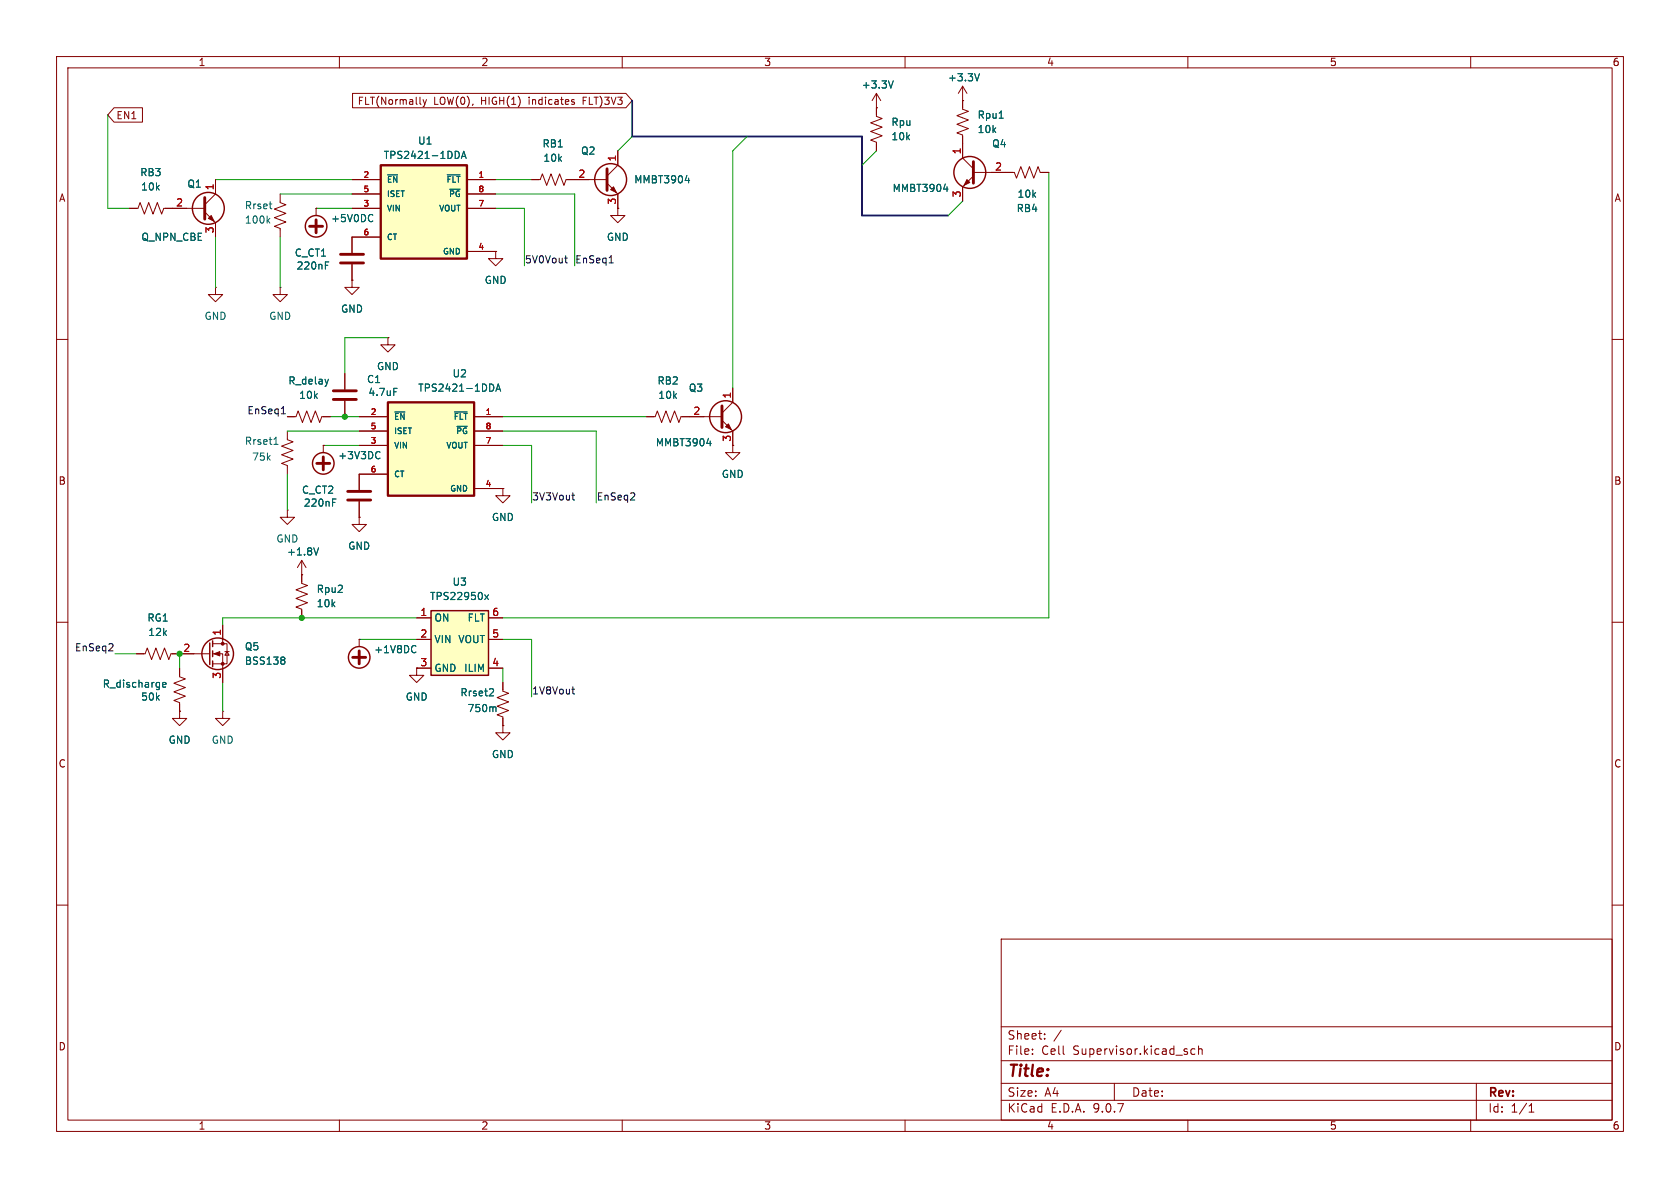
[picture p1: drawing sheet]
<svg xmlns="http://www.w3.org/2000/svg" width="297mm" height="210mm" viewBox="0 0 297 210" stroke-linecap="round" stroke-linejoin="round" font-family="sans-serif">
<g fill="none" stroke="#840000" stroke-width=".18">
<path d="M10 10h277v190h-277zM12 12h273v186h-273zM60 10v2M110 10v2M160 10v2M210 10v2M260 10v2M94 31.8h1.5l.4-1.1 .7 2.1 .8-2.1 .8 2.1 .7-2.1 .8 2.1 .4-1h1.5M10 60h2M285 60h2M10 110h2M285 110h2"/>
<path d="M88.9 120.7v1.5l1 .4-2 .7 2 .8-2 .7 2 .8-2 .8 1 .3v1.6M10 160h2M177 166h108v32h-108zM285 160h2M60 198v2M110 198v2M160 198v2M177 194.5h108M177 191.5h108M177 187.5h108M177 181.5h108M182.5 186.3v.1"/>
<path d="M182.5 185.5v.1M184.7 183.6v.1M184.7 182.8v.1M187.6 182.1l-1.3 2M197 191.5v3M210 198v2M211.2 185.5l-.4-.1-.3 .3v.4l.2 .2h.5M211.9 185.5l.2-.1 .4 .1v.9M211.9 184.9v1.5M260 198v2M261 191.5v6.5M270.3 196.6h.9"/>
<path d="M270.3 195.5l.4-.4v1.5"/>
</g>
<path d="M87 121.7l.3 .3-.1 .3-.7 .7h.8M87.3 125l.4 .1v.7" fill="none" stroke="#006464" stroke-width=".18"/>
<path d="M67.3 29.2h15.2v16.5h-15.2z" fill="#ffffc2"/>
<path d="M67.3 29.2h15.2v16.5h-15.2z" fill="none" stroke="#840000" stroke-width=".41"/>
<g fill="none" stroke="#840000" stroke-width=".18">
<path d="M62.2 31.8h5.1M62.2 34.3h5.1M62.2 36.8h5.1M82.5 31.8h5.1M82.5 34.3h5.1M82.5 36.8h5.1M62.2 41.9h5.1M82.5 44.5h5.1M87.6 44.5v1.2h1.3l-1.3 1.3-1.2-1.3h1.2M87.6 44.5h.1M50.8 76.2v1.5l1 .4-2 .8 2 .7-2 .8 2 .8-2 .7 1 .4v1.5M50.8 90.2v1.2h1.3l-1.3 1.3-1.3-1.3h1.3"/>
<path d="M50.8 90.2h.1M63.5 91.4v1.3h1.3l-1.3 1.3-1.3-1.3h1.3M63.5 91.4h.1M31.7 115.6h5.4M37.6 113.8h2.5v3.5h-2.5M37.6 115.6h1.8v5.1M39.4 110.5v3.3M39.8 115.2h.7M40.1 115.2l.4 .6h-.7zM63.5 113h.1M63.5 113v1.3M73.7 118.1v1.3h1.2l-1.2 1.3-1.3-1.3h1.3"/>
<path d="M73.7 118.1h.1M31.7 125.7v1.3h1.3l-1.3 1.3-1.2-1.3h1.2M31.7 125.7h.1M39.4 125.7v1.3h1.2l-1.2 1.3-1.3-1.3h1.3M39.4 125.7h.1M88.9 128.3v1.2h1.3l-1.3 1.3-1.3-1.3h1.3M88.9 128.3h.1"/>
</g>
<path d="M68.5 30.9h1.8M79.1 30.9h2.2M79.5 33.5h1.8M81 26.8l.2 .5-.2 .7M81.6 28l.4-1.3 .4 1.3M81.7 27.6h.6M48.4 78.6h.8M48.6 77.6l.2-.3v1.3M50.1 116.1l.3 .3-.3 .3 .3 .2v.3l-.3 .2M73.3 114.1l.2 .1M73.5 115.3l-.2 .1" fill="none" stroke="#006464" stroke-width=".18"/>
<path d="M62.4 116.2h2.2M63.5 115.1v2.2" fill="none" stroke="#840000" stroke-width=".51"/>
<g fill="none" stroke="#840000" stroke-width=".25">
<path d="M37.1 113.7v3.8M37.6 113.3v1M37.6 115.1v1M37.6 116.8v1.1"/>
<circle cx="38.5" cy="115.6" r="2.79"/>
<circle cx="63.5" cy="116.2" r="1.9"/>
</g>
<g fill="#840000" stroke="#840000" stroke-width=".18">
<path d="M37.8 115.6l1.1-.4v.8z"/>
<circle cx="39.4" cy="113.8" r=".25"/>
<circle cx="39.4" cy="117.3" r=".25"/>
</g>
<path d="M76.2 108h10.2v11.4h-10.2z" fill="#ffffc2"/>
<path d="M76.2 108h10.2v11.4h-10.2z" fill="none" stroke="#840000" stroke-width=".26"/>
<g fill="none" stroke="#840000" stroke-width=".18">
<path d="M154.9 16.5v4.1l1.1 .4-2.1 .7 2.1 .8-2.1 .7 2.1 .8-2.1 .8 1 .3v1.6M154.9 19.1h.1M154.9 16.5l-.7 1.3M154.9 16.5l.8 1.3M170.2 17.8h.1M170.2 15.2v4.1l1 .4-2 .7 2 .8-2 .8 2 .7-2 .8 1 .4v4l1.9 1.9M170.2 15.2l-.8 1.3M170.2 15.2l.7 1.3M22.9 36.8h1.5l.4-1 .7 2 .8-2 .8 2 .7-2 .8 2 .4-1h7.2M36.2 37.5l1.9 1.9v2.5M38.1 31.8v2.5l-1.9 1.9M101.6 31.8h5.7"/>
<path d="M107.3 32.4l1.9 1.9v2.5M109.2 26.7v2.5l-1.9 1.9M172.1 30.5h7.2l.4 1 .8-2 .7 2 .8-2 .8 2 .7-2 .4 1h1.5M172.1 31.1l-1.9 1.9v2.6M50.8 73.7h1.5l.4-1.1 .8 2.1 .7-2.1 .8 2.1 .8-2.1 .7 2.1 .4-1h1.5M114.3 73.7h1.5l.4-1.1 .8 2.1 .7-2.1 .8 2.1 .8-2.1 .7 2.1 .4-1h7.2M127.6 74.3l1.9 1.9v2.5M129.5 78.7v1.3h1.3l-1.3 1.3-1.2-1.3h1.2M129.5 78.7h.1M129.5 68.6v2.5l-1.9 1.9M63.5 83.8v2.8M63.5 88.6v2.8"/>
<path d="M88.9 86.4v1.2h1.3l-1.3 1.3-1.3-1.3h1.3M88.9 86.4h.1M24.1 115.6h1.6l.3-1 .8 2 .8-2 .7 2 .8-2 .7 2 .4-1h1.5M73.7 109.2h2.5M73.7 113h2.5M73.7 118.1h2.5M86.4 109.2h2.5M86.4 113h2.5M86.4 118.1h2.5"/>
</g>
<g fill="none" stroke="#006464" stroke-width=".18">
<path d="M157.9 14.3l-.4 1.3M173.2 13l-.5 1.3M121.1 31.9h.8M121.7 31.5v.8M166.8 33.4h.8M167.4 33v.9M176.6 20.9h.8M58.1 67l-.3 .9M124.9 78.4h.8M125.6 78v.8M58.8 88.8h.4M85.7 105.1l.7 .9"/>
<path d="M86.4 105.1l-.7 .9"/>
</g>
<path d="M36.2 34.9v3.8M107.3 29.8v3.9M172.1 28.6v3.8M127.6 71.8v3.8M61.5 88.4h4M61.5 86.9h4" fill="none" stroke="#840000" stroke-width=".51"/>
<g fill="none" stroke="#840000" stroke-width=".25">
<circle cx="36.8" cy="36.8" r="2.82"/>
<circle cx="107.9" cy="31.7" r="2.82"/>
<circle cx="171.4" cy="30.5" r="2.82"/>
<circle cx="128.3" cy="73.7" r="2.82"/>
</g>
<g fill="#840000" stroke="#840000" stroke-width=".18">
<path d="M107.9 33.5l.6-.5 .5 1z"/>
<path d="M128.3 75.4l.5-.5 .5 1z"/>
<path d="M170.9 31.8l.5 .5-1 .5z"/>
<path d="M37.3 38.1l.5 1-1-.5z"/>
</g>
<path d="M68.6 71.1h15.2v16.5h-15.2z" fill="#ffffc2"/>
<path d="M68.6 71.1h15.2v16.5h-15.2z" fill="none" stroke="#840000" stroke-width=".41"/>
<g fill="none" stroke="#840000" stroke-width=".18">
<path d="M20.2 19h5v2.6h-5l-1.2-1.3zM62.3 16.5h48.3l1.2 1.3-1.2 1.3h-48.3zM74.8 17.6l.3 .9M75.1 18.5l-.3 .4M75.4 17.6l-.3 .9M101.2 18l.3 .1 .1 .2-.2 .2h-.2M101.2 17.6l.3 .1M154.9 19.1h.1M154.9 19.1v1.2M170.2 17.8h.1M170.2 17.8v1.3M22.9 36.8h1.2"/>
<path d="M29.2 36.8h3.8M38.1 31.8v2.5M38.1 39.4v2.5M49.5 34.3v1.5l1 .4-2 .8 2 .7-2 .8 2 .7-2 .8 1 .4v1.5M55.9 36.8h.1M55.9 36.8v1.3M62.2 36.8h5.1M62.2 31.8h5.1M62.2 34.3h5.1M82.5 36.8h5.1M82.5 31.8h5.1M82.5 34.3h5.1"/>
<path d="M94 31.8h1.2M100.3 31.8h3.8M109.2 36.8v1.3h1.3l-1.3 1.3-1.3-1.3h1.3M109.2 36.8h.1M109.2 26.7v2.5M109.2 34.3v2.5M154.9 25.4v1.3M170.2 24.1v3.8M170.2 33v2.6M175.3 30.5h3.8M184.1 30.5h1.3M38.1 50.8v1.3h1.3l-1.3 1.2-1.3-1.2h1.3"/>
<path d="M38.1 50.8h.1M49.5 50.8v1.3h1.3l-1.3 1.2-1.2-1.2h1.2M49.5 50.8h.1M62.2 49.5v1.3h1.3l-1.3 1.3-1.2-1.3h1.2M62.2 49.5h.1M62.2 46.7v2.8M67.3 41.9h-5.1v2.8M68.6 59.7v1.3h1.2l-1.2 1.2-1.3-1.2h1.3M68.6 59.7h.1M82.5 44.5h5.1M87.6 44.5h.1M50.8 73.7h1.3"/>
<path d="M57.1 78.7h.1M57.1 73.7h1.3M57.1 78.7v1.3M61 66v2.8M61 70.9v2.8M63.5 73.7h5.1M63.5 76.2h5.1M63.5 78.7h5.1M83.8 73.7h5.1M83.8 76.2h5.1M83.8 78.7h5.1M114.3 73.7h1.3"/>
<path d="M120.6 73.7h3.9M129.5 78.7h.1M129.5 68.6v2.5M129.5 76.2v2.5M53.3 99.1v4l1.1 .4-2.1 .8 2.1 .7-2.1 .8 2.1 .8-2.1 .7 1 .4v1.5M53.3 99.1l-.7 1.2M53.3 99.1l.8 1.2M63.5 91.4h.1M63.5 88.6v2.8M68.6 83.8h-5.1v2.8M83.8 86.4h5.1M88.9 86.4h.1"/>
<path d="M24.1 115.6h1.3M30.5 115.6h3.8M31.7 118.1v1.5l1.1 .4-2.1 .8 2.1 .7-2.1 .8 2.1 .8-2.1 .7 1 .4v1.5M39.4 110.5v2.5M39.4 118.1v2.6M53.3 101.6h.1M63.5 113h.1M73.7 118.1h.1M73.7 109.2h2.5M73.7 113h2.5M73.7 118.1h2.5M86.4 109.2h2.5"/>
<path d="M86.4 113h2.5M86.4 118.1h2.5M31.7 125.7h.1M88.9 128.3h.1M88.9 120.7v1.2M88.9 127v1.3"/>
</g>
<g fill="none" stroke="#006464" stroke-width=".18">
<path d="M157.9 14.3l-.4 1.3M173.2 13l-.5 1.3M47.3 39l.4 .4M47.6 36.1h.5M47.7 38.6l-.5 .5M47.9 36.9h.2M65.7 37.9l.2 .1M65.9 39.1l-.2 .1M68.5 30.9h1.8M79.1 30.9h2.2M79.5 33.5h1.8M81 26.8l.2 .5-.2 .7"/>
<path d="M81.6 28l.4-1.3 .4 1.3M81.7 27.6h.6M121.1 31.9h.8M121.7 31.5v.8M166.8 33.4h.8M167.4 33v.9M176.6 20.9h.8M57.5 46.9h.4M57.5 46.3h.6M58.1 67l-.3 .9M66.9 79.8l.3 .1M69.6 68.7h.6"/>
<path d="M69.8 72.8h1.8M80.3 72.8h2.3M80.8 75.4h1.8M87.1 68l.2 .4-.2 .7M87.7 69.2l.4-1.3 .4 1.3M87.8 68.8h.6M124.9 78.4h.8M125.6 78v.8M56.3 96.8l-.4 1.3M58.8 88.8h.4M67.2 81l-.3 .1M50.1 116.1l.3 .3-.3 .3 .3 .2v.3l-.3 .2"/>
<path d="M73.3 114.1l.2 .1M73.5 115.3l-.2 .1M85.7 105.1l.7 .9M86.4 105.1l-.7 .9M28.7 121.1l.6-.2v-.2l-.4-.1-.2 .2 .1 .6h.5M87 121.7l.3 .3-.1 .3-.7 .7h.8M87.3 125l.4 .1v.7"/>
</g>
<path d="M55.9 38.9v2.2M54.7 40h2.3M60.2 46.5h4.1M60.2 45h4.1M58.9 69.1h4.1M58.9 70.6h4.1M56 81.9h2.3M57.1 80.8v2.3" fill="none" stroke="#840000" stroke-width=".51"/>
<g fill="none" stroke="#840000" stroke-width=".25">
<circle cx="55.9" cy="40" r="1.9"/>
<circle cx="57.1" cy="81.9" r="1.9"/>
</g>
<path d="M99.8 45.6h.5M100.1 46.4l.2 .1M107.7 46.5h.7M49.7 73.1h.8M101.1 87.5h.5M101.3 88.3l.3 .1M101.1 121.8h.5M101.3 122.6l.3 .1" fill="none" stroke="#0f0f0f" stroke-width=".18"/>
<path d="M111.8 17.8v6.3h40.6v14h15.2" fill="none" stroke="#000084" stroke-width=".3"/>
<g fill="none" stroke="#009600" stroke-width=".18">
<path d="M19 20.3v16.5h3.9M38.1 31.8h24.1M49.5 34.3h12.7M55.9 36.8h6.3M87.6 31.8h6.4M87.6 36.8h5.1v10.2M87.6 34.3h14v12.7M111.8 24.1l-2.6 2.6M132.1 24.1l-2.6 2.6v41.9M154.9 26.7l-2.5 2.5M170.2 35.6l-2.6 2.5M185.4 30.5v78.7h-96.5"/>
<path d="M38.1 41.9v8.9M49.5 41.9v8.9M68.6 59.7h-7.6v6.3M50.8 76.2h12.7M57.1 78.7h6.4M58.4 73.7h5.1M88.9 78.7h5.1v10.2M88.9 76.2h16.5v12.7M88.9 73.7h25.4M50.8 83.8v6.4M20.3 115.6h3.8M31.7 115.6v2.5"/>
<path d="M63.5 113h10.2M73.7 109.2h-34.3v1.3M88.9 113h5.1v10.2M88.9 118.1v2.6M39.4 120.7v5"/>
</g>
<g fill="#009600" stroke="#009600" stroke-width=".18">
<circle cx="61" cy="73.7" r=".46"/>
<circle cx="53.3" cy="109.2" r=".46"/>
<circle cx="31.7" cy="115.6" r=".46"/>
</g>
<text font-size="2.8" fill="#840000" x="178" y="190.9">Title:</text>
<g font-size="2.1" fill="#840000">
<text x="178" y="184">Sheet:</text>
<text x="178" y="186.7">File:</text>
<text x="184.1" y="186.7">Cell</text>
<text x="189.7" y="186.7">Supervisor.kicad_sch</text>
<text x="178" y="196.9">KiCad</text>
<text x="178" y="194.1">Size:</text>
<text x="184.7" y="194.1">A4</text>
<text x="185.7" y="196.9">E.D.A.</text>
<text x="193.3" y="196.9">9.0.7</text>
<text x="200" y="194.1">Date:</text>
<text x="263" y="194.3">Rev:</text>
<text x="263" y="196.9">Id:</text>
<text x="267.1" y="196.9">1/1</text>
</g>
<g font-size="1.8" fill="#840000">
<text x="35" y="11.9">1</text>
<text x="85" y="11.9">2</text>
<text x="135" y="11.9">3</text>
<text x="185" y="11.9">4</text>
<text x="235" y="11.9">5</text>
<text x="285" y="11.9">6</text>
<text x="20.5" y="21.3">EN1</text>
<text x="63.1" y="18.7">FLT(Normally</text>
<text x="76.6" y="18.7">LOW(0),</text>
<text x="85.1" y="18.7">HIGH(1)</text>
<text x="93.7" y="18.7">indicates</text>
<text x="103.5" y="18.7">FLT)3V3</text>
<text x="10.3" y="35.9">A</text>
<text x="285.3" y="35.9">A</text>
<text x="10.3" y="85.9">B</text>
<text x="285.3" y="85.9">B</text>
<text x="10.3" y="135.9">C</text>
<text x="285.3" y="135.9">C</text>
<text x="10.3" y="185.9">D</text>
<text x="285.3" y="185.9">D</text>
<text x="35" y="199.9">1</text>
<text x="85" y="199.9">2</text>
<text x="135" y="199.9">3</text>
<text x="185" y="199.9">4</text>
<text x="235" y="199.9">5</text>
<text x="285" y="199.9">6</text>
</g>
<g font-size="1.8" fill="#006464">
<text x="152.2" y="15.8">+3.3V</text>
<text x="167.5" y="14.6">+3.3V</text>
<text x="157.5" y="22.5">Rpu</text>
<text x="172.7" y="21.2">Rpu1</text>
<text x="172.7" y="23.7">10k</text>
<text x="67.7" y="28.3">TPS2421-1DDA</text>
<text x="73.8" y="25.8">U1</text>
<text x="95.8" y="26.3">RB1</text>
<text x="96" y="28.8">10k</text>
<text x="102.6" y="27.5">Q2</text>
<text x="157.5" y="25">10k</text>
<text x="175.3" y="26.3">Q4</text>
<text x="24.7" y="31.3">RB3</text>
<text x="24.8" y="33.9">10k</text>
<text x="33" y="33.4">Q1</text>
<text x="112" y="32.6">MMBT3904</text>
<text x="157.7" y="34.1">MMBT3904</text>
<text x="179.8" y="35.2">10k</text>
<text x="43.2" y="37.2">Rrset</text>
<text x="43.2" y="39.7">100k</text>
<text x="58.4" y="39.5">+5V0DC</text>
<text x="179.6" y="37.7">RB4</text>
<text x="24.9" y="42.8">Q_NPN_CBE</text>
<text x="52" y="45.6">C_CT1</text>
<text x="52.3" y="47.9">220nF</text>
<text x="107.2" y="42.8">GND</text>
<text x="85.6" y="50.4">GND</text>
<text x="36.1" y="56.7">GND</text>
<text x="47.5" y="56.7">GND</text>
<text x="60.2" y="55.5">GND</text>
<text x="66.5" y="65.6">GND</text>
<text x="50.9" y="68.2">R_delay</text>
<text x="52.8" y="70.7">10k</text>
<text x="64.8" y="67.9">C1</text>
<text x="65" y="70.2">4.7uF</text>
<text x="73.8" y="69.4">TPS2421-1DDA</text>
<text x="79.9" y="66.9">U2</text>
<text x="116.1" y="68.2">RB2</text>
<text x="116.3" y="70.7">10k</text>
<text x="121.7" y="69.4">Q3</text>
<text x="43.2" y="78.8">Rrset1</text>
<text x="44.5" y="81.6">75k</text>
<text x="59.7" y="81.4">+3V3DC</text>
<text x="115.8" y="79.1">MMBT3904</text>
<text x="53.3" y="87.5">C_CT2</text>
<text x="53.6" y="89.8">220nF</text>
<text x="127.5" y="84.7">GND</text>
<text x="86.9" y="92.3">GND</text>
<text x="48.8" y="96.1">GND</text>
<text x="50.6" y="98.4">+1.8V</text>
<text x="61.5" y="97.4">GND</text>
<text x="55.9" y="105">Rpu2</text>
<text x="55.9" y="107.5">10k</text>
<text x="75.9" y="106.3">TPS22950x</text>
<text x="79.9" y="103.7">U3</text>
<text x="26" y="110.1">RG1</text>
<text x="26.1" y="112.6">12k</text>
<text x="76.7" y="110.1">ON</text>
<text x="76.7" y="113.9">VIN</text>
<text x="80.9" y="113.9">VOUT</text>
<text x="82.6" y="110.1">FLT</text>
<text x="43.2" y="117.7">BSS138</text>
<text x="43.2" y="115.2">Q5</text>
<text x="66" y="115.7">+1V8DC</text>
<text x="76.7" y="119">GND</text>
<text x="82" y="119">ILIM</text>
<text x="18.1" y="121.8">R_discharge</text>
<text x="24.8" y="124.1">50k</text>
<text x="71.6" y="124.1">GND</text>
<text x="81.3" y="123.3">Rrset2</text>
<text x="29.7" y="131.7">GND</text>
<text x="37.3" y="131.7">GND</text>
<text x="82.6" y="126.1">750m</text>
<text x="86.9" y="134.2">GND</text>
</g>
<g font-size="1.8" fill="#a90000">
<text x="109" y="28.6" transform="rotate(-90 109 28.6)">1</text>
<text x="169.9" y="27.4" transform="rotate(-90 169.9 27.4)">1</text>
<text x="37.8" y="33.7" transform="rotate(-90 37.8 33.7)">1</text>
<text x="102.2" y="31.5">2</text>
<text x="169.9" y="35" transform="rotate(-90 169.9 35)">3</text>
<text x="175.8" y="30.2">2</text>
<text x="31" y="36.6">2</text>
<text x="37.8" y="41.3" transform="rotate(-90 37.8 41.3)">3</text>
<text x="109" y="36.3" transform="rotate(-90 109 36.3)">3</text>
<text x="129.3" y="70.6" transform="rotate(-90 129.3 70.6)">1</text>
<text x="122.5" y="73.4">2</text>
<text x="129.3" y="78.2" transform="rotate(-90 129.3 78.2)">3</text>
<text x="39.1" y="112.5" transform="rotate(-90 39.1 112.5)">1</text>
<text x="74.2" y="109">1</text>
<text x="74.2" y="112.8">2</text>
<text x="86.9" y="109">6</text>
<text x="86.9" y="112.8">5</text>
<text x="32.3" y="115.3">2</text>
<text x="74.2" y="117.9">3</text>
<text x="86.9" y="117.9">4</text>
<text x="39.1" y="120.1" transform="rotate(-90 39.1 120.1)">3</text>
</g>
<g font-size="1.8" fill="#0f0f0f">
<text x="92.7" y="46.6">5V0Vout</text>
<text x="101.6" y="46.6">EnSeq1</text>
<text x="43.6" y="73.3">EnSeq1</text>
<text x="94" y="88.6">3V3Vout</text>
<text x="105.4" y="88.6">EnSeq2</text>
<text x="13.2" y="115.2">EnSeq2</text>
<text x="94" y="122.8">1V8Vout</text>
</g>
<g font-size="1.4" fill="#a90000">
<text x="64.2" y="31.5">2</text>
<text x="64.2" y="34">5</text>
<text x="84.5" y="31.5">1</text>
<text x="84.5" y="34">8</text>
<text x="64.2" y="36.6">3</text>
<text x="64.2" y="41.7">6</text>
<text x="84.5" y="36.6">7</text>
<text x="84.5" y="44.2">4</text>
<text x="65.4" y="73.4">2</text>
<text x="65.4" y="75.9">5</text>
<text x="85.7" y="73.4">1</text>
<text x="85.7" y="75.9">8</text>
<text x="65.4" y="78.5">3</text>
<text x="65.4" y="83.6">6</text>
<text x="85.7" y="78.5">7</text>
<text x="85.7" y="86.1">4</text>
</g>
<g font-size="1.4" fill="#006464">
<text x="68.3" y="32.5">~{EN}</text>
<text x="68.3" y="35">ISET</text>
<text x="78.8" y="32.5">~{FLT}</text>
<text x="79.2" y="35">~{PG}</text>
<text x="68.3" y="37.6">VIN</text>
<text x="77.5" y="37.6">VOUT</text>
<text x="68.3" y="42.6">CT</text>
<text x="78.2" y="45.2">GND</text>
<text x="69.6" y="74.4">~{EN}</text>
<text x="69.6" y="76.9">ISET</text>
<text x="80.1" y="74.4">~{FLT}</text>
<text x="80.5" y="76.9">~{PG}</text>
<text x="69.6" y="79.5">VIN</text>
<text x="78.8" y="79.5">VOUT</text>
<text x="69.6" y="84.6">CT</text>
<text x="79.5" y="87.1">GND</text>
</g>
</svg>
